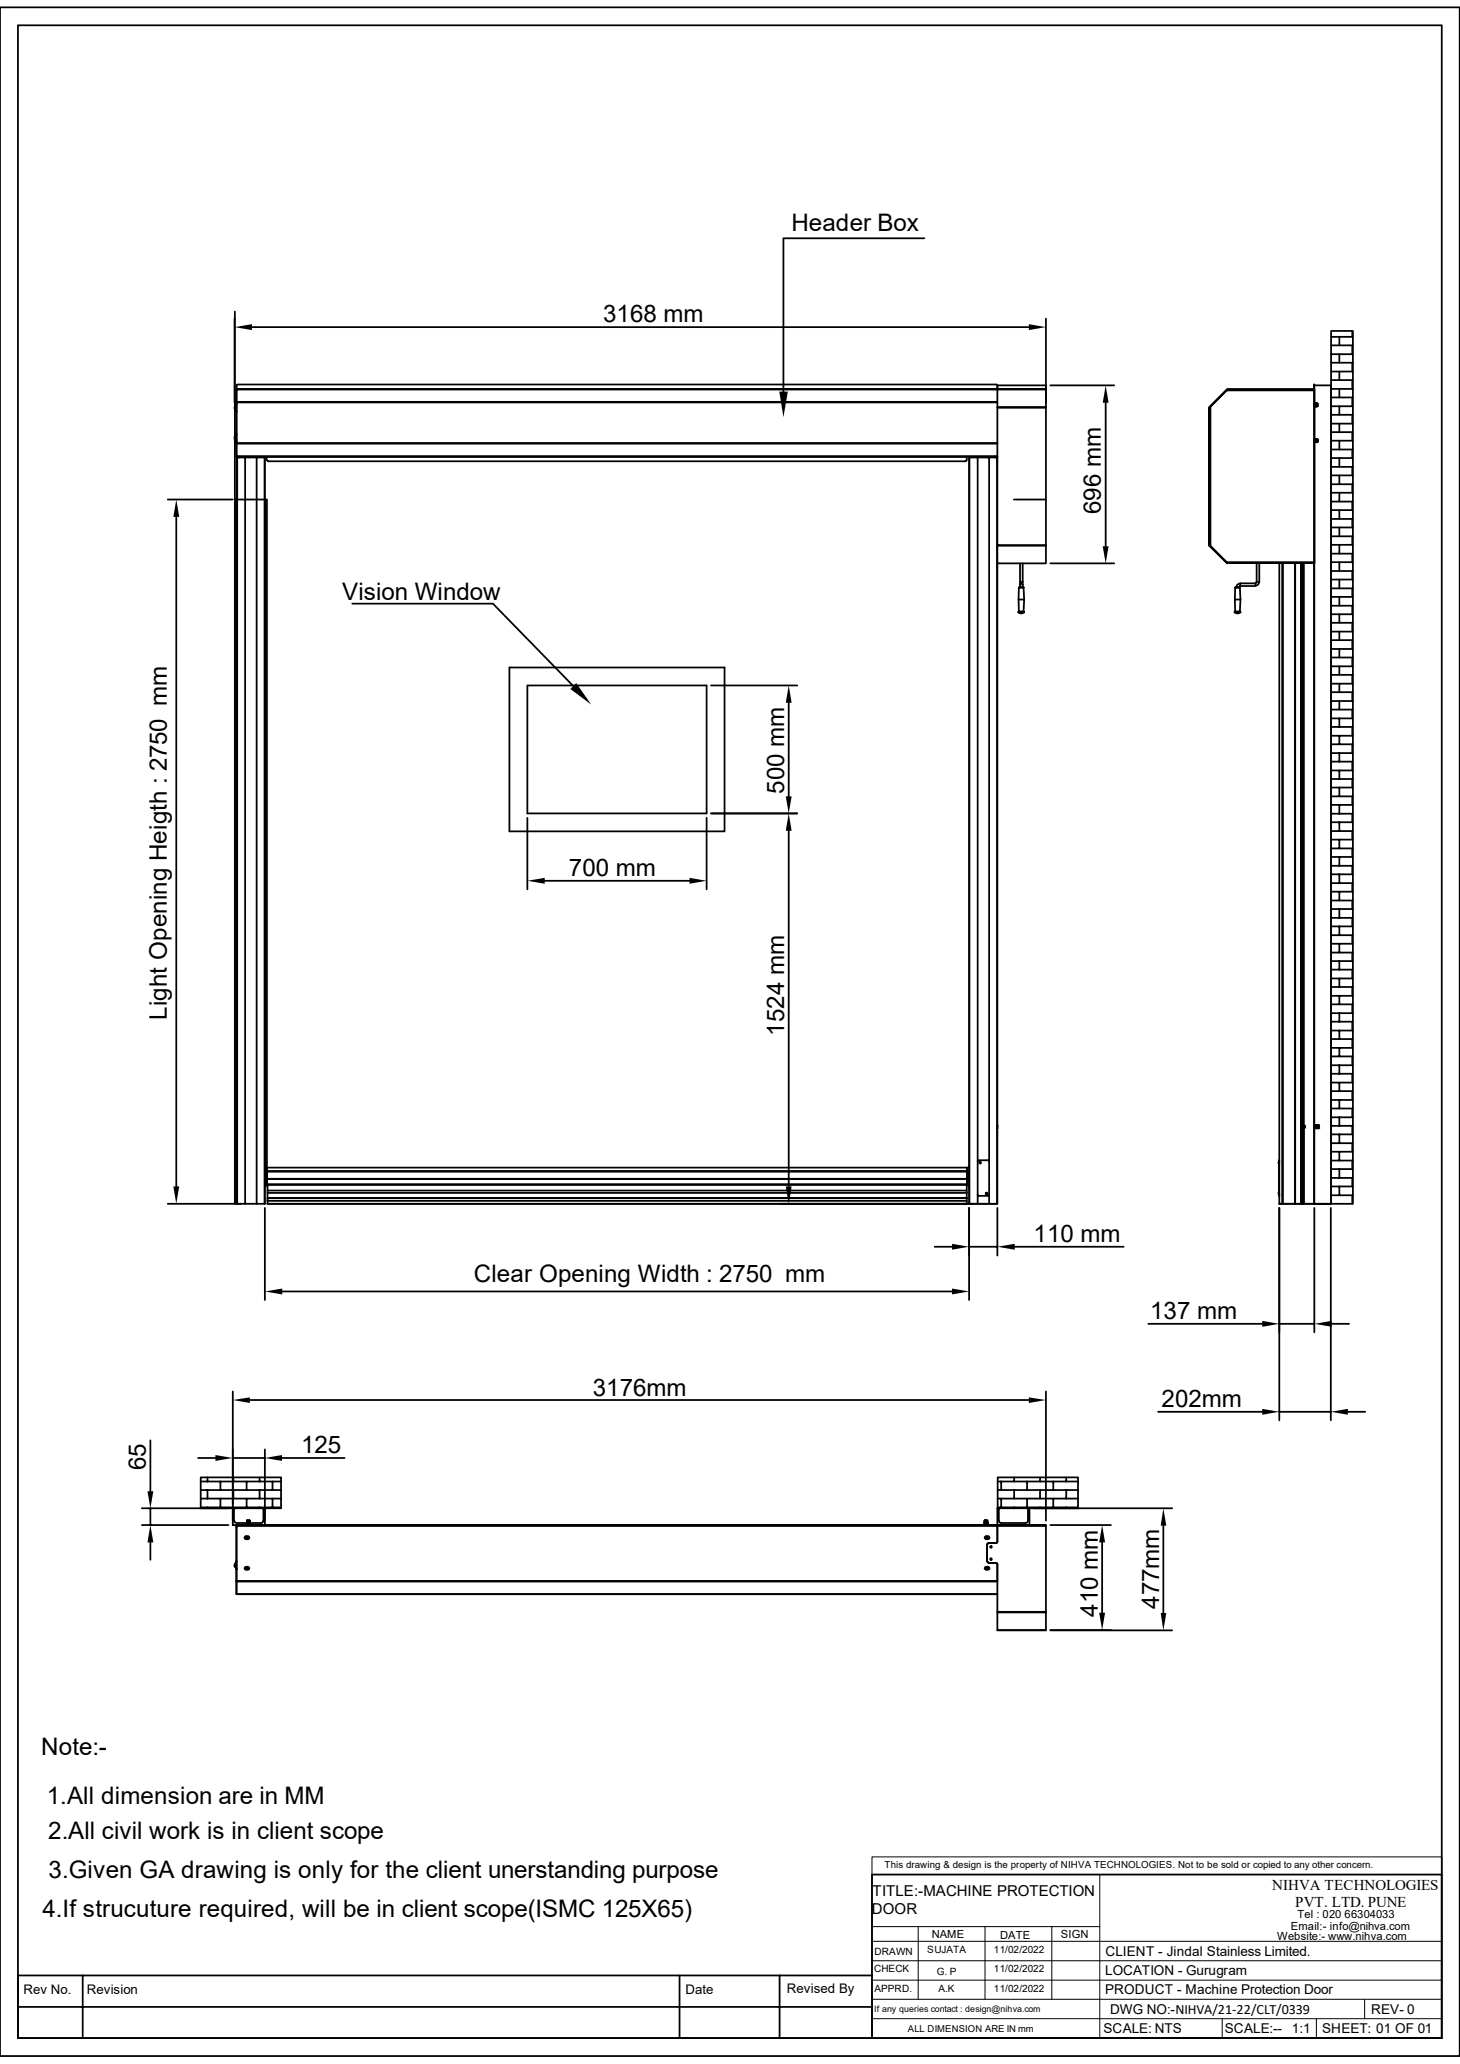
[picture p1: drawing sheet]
<svg xmlns="http://www.w3.org/2000/svg" width="210mm" height="297mm" viewBox="0 0 210 297" stroke-linecap="round" stroke-linejoin="round" font-family="sans-serif">
<g fill="none" stroke="#000" stroke-width=".25">
<path d="M0 1.1h210v294.8h-210zM2.6 3.6h204.8v289.7h-204.8zM33.7 58.5v.3M33.7 45.8v12.1M33.8 58.8l.2 .2M34 59.1h.1M34 58.2v1M34 58v5.7M34 59.2h.1M34 58.2h.1M34 58h.1M34 58.3l-.2 .1v.1"/>
<path d="M34 57.9v5.9h109.5M34 56h109.5M34 56.1v1.7M34 55.4v.6M34 57.9h109.5M34 58.1v1.2M34.1 55.4h.1M34.1 55.3h109.3M36.2 47.1h111.8M143.4 55.4h.1M143.5 58.6h7v.1h-7zM143.5 57.8h-109.5v.1"/>
<path d="M143.5 56h-109.5v2M143.5 56h-109.5v.1M143.5 58.7v19.7h7M143.5 56h7h-7v2.6M143.5 56h7M143.5 56v-.5h7v.5M143.5 55.4v.6M150.5 58.7v19.8h-7v-.1M150.5 45.8v12.8M151.1 55.5h9.2M159 58v20.6M174 58.6h.1"/>
<path d="M174 58.6l-.1 .1M174 58.6v.1M176.5 56l-2.5 2.6zM176.5 56h12.6v25h-12.6l-2.5-2.6v-19.8zM176.5 56.2v-.2l-2.5 2.6h.1v19.8h-.1l2.5 2.6v-.1h12.6v-24.7M176.5 56v.2M176.6 56h12.4M176.6 56v.1M189 56l.1 .2h-12.6M189 55.5l.1 .5zM189 55.5h.1M189 55.4v-.1l.1 .1"/>
<path d="M189.1 58.1v.4M189.1 56l-.1 117.2M189.1 56h-.1M189.1 58.4v.1M189.1 58.1h.2M189.1 58.1v.3M189.1 58.1h.4M189.1 58.4v.1h.3M189.1 58.1l.1 .3M189.1 58.1h.1M189.2 58.4l-.1 .1M189.2 58.4v-.3v.4"/>
<path d="M189.2 58.1h.1M189.2 58.1h-.1M189.2 58.5h.2M189.2 58.1l.1 .4M189.2 58.1v.4M189.3 58.1v.4M189.3 58.1h.1M189.3 58.1h-.1M189.3 58.1l.1 .4M189.4 58.5h.1M189.4 58.1v.4M189.4 58.1v.3"/>
<path d="M189.4 58.4v.1M189.4 58.1h.1M189.4 58.4l.1 .1M189.4 58.1l.1 .4zM189.5 58.4h.1M189.5 58.1v.3M189.5 58.1h-.1M189.5 58.1h.1M189.5 58.4v.1M24.1 71.9h9.4M25.4 74.4v96.3M33.7 62.8v.1"/>
<path d="M33.7 62.9v.3M33.8 63.2l.2 .1M33.9 62.9h.1M34 62.7l-.2 .1M34 62.5v1M34 62.7v.7M34 62.7h.1M34 63.7v2h109.5M34 65.6v.1h109.5M34 63.8v1.8M34 62.5h.1M34 63.8h109.5"/>
<path d="M34 62.4v1.1M34 65.7v.1M34.1 74.8v.4M34.1 65.8h1.2v107.4h-1.2zM34.1 65.8h-.1v107.4M34.4 65.7l-.2 .1M34.4 65.7v.1M35.3 65.8h1.6M35.7 65.7v.1M36.9 65.8h1.2v107.4h-1.2zM38.1 65.8v107.4M38.4 65.7h100.7"/>
<path d="M38.4 65.7v.5M38.4 66.2l.2 .2h100.3l.1-.2M139.1 65.7v.5M139.4 65.8v107.4M140.6 65.8h1.7v101.2M141.8 65.7v.1M142.3 65.8h1.2M143.1 65.7v.1M143.2 65.7l.1 .1M143.4 65.8v107.4h-1.1v-1.2M143.5 78.5v2.6h7v-2.6M173.9 78.5l2.7 2.5z"/>
<path d="M173.9 78.4l.1 .1M174.1 78.4h-.2v-19.7h.1v19.8M189.1 63.2v.1M189.1 63.2v.4M189.1 63.3v.3M189.1 63.6h.4M189.1 63.2h.2M189.1 63.2l.1 .4M189.2 63.2v.4M189.2 63.6h.1M189.2 63.6h.2M189.2 63.2l.1 .4"/>
<path d="M189.3 63.2v.4M189.3 63.6h-.1M189.3 63.6h.1M189.3 63.2v.1M189.3 63.3l.1 .3M189.4 63.2v.1M189.4 63.6h-.1M189.4 63.2v.4M189.4 63.3v.3M189.4 63.2l-.1 .1M189.4 63.6h.1M189.4 63.3h.1v.2"/>
<path d="M189.4 63.2l.1 .4M189.4 63.3l.1 .3M189.5 63.3v.2M189.5 63.3v.3M189.5 63.2v.1M189.5 63.2v.3M189.5 63.2v.4M189.5 63.2h-.4M73.3 96.1h30.9v23.5h-30.9zM75.9 98.6h25.7v18.5h-25.7zM102.3 98.6h12.4M143.5 81.1l-.1 92.1"/>
<path d="M146.5 88.1h.8M146.5 88.1h.1M146.5 86.3h.8M146.6 84.5h.6l.1 1.8M146.7 84.1v.4M146.7 81.1v3M146.7 84.1l.2-.2 .2 .2M146.7 84.5h.4M146.7 83.7h.4M147.1 81.1v3.4M147.3 84.5h-.7l-.1 1.8 .1 1.7h.7h-.8M147.3 88.1l-.3 .2h-.2l-.3-.2h.8"/>
<path d="M147.3 88.1h.1M147.3 86.3l-.1 1.7M151.1 81.1h9.2M176.5 80.9v.1h12.6v-.1M177.6 88.1h.8zM177.6 88.1h.8l-.5 .2zM177.6 86.3l.1 1.7h.7h-.8M177.6 86.3h.8M177.8 84.5h.6M177.8 84.5h.1M177.8 84.5h.4M178.4 84.5v1.8v1.7"/>
<path d="M178.4 84.5h-.7l-.1 1.8M178.4 84.5h.1M178.4 83.9l-.5 .3-.1 .3M178.4 84.3l-.2 .2M178.4 83.9v.4M178.4 83.9h2.2v.4h-2.2M180.8 83.7l-.2 .2M180.8 83.7h.3M180.8 81v2.7M181.1 83.7l-.2 .5-.3 .1M181.1 81v2.7M184 81v86.1v-.1"/>
<path d="M184.4 81v92.2M184.5 81v92.2M186.3 81v92.2h.9M187.2 81v92.2M187.3 81v92.2M187.5 81v80.9M187.5 81v80.9zM189 81v92.2M75.9 117.7v10.3M101.6 117.7v10.3M102.3 117.1h12.4M113.5 101.1v13.5"/>
<path d="M113.5 119.5v51.2M78.4 126.7h20.8M24.1 173.2h10.5M34.1 162v.3M35.3 173.2h1.6M38.1 167.9h.1M38.1 170.7h.1M38.1 173.8v13.3M38.2 168l.2 .1M38.4 170.5l-.2 .1M38.4 169.7h100.7zM38.4 169.6h100.7z"/>
<path d="M38.4 170.4h100.7zM38.4 168.5h100.7zM38.4 168.6h100.7v1M38.4 168.6h-.1v1.5h.1M38.4 168.1v2.4M38.4 168.6h.1M38.4 168.5v-.5h100.7v.6M38.5 170.5h100.6v.8h-100.6zM38.5 171.3v.4h100.6M38.5 171.7v.7h100.6M38.5 172.8h100.6M38.5 173.2h101.5"/>
<path d="M38.5 170.4h100.6M38.5 172.4h.1M134.5 179.4h2.4M139.1 172.4h-100.6v.4M139.1 171.3v1.9h-100.6v-.4M139.1 168.6h-100.7v1M139.1 168.6h.2v1.5h-.2zM139.1 169.7v.7M139.1 168.5h.1M139.1 170.1v.4l.2 .1M139.3 168h-.1l-.1 .6M139.3 167.9h.1"/>
<path d="M139.3 170.7h.1M139.4 173.8v13.3M139.4 179.4h4.1M140.6 167.1v-101.3h-1.2v107.4M140.6 171.9v1.3h-1.2M140.6 167.1l.2-.1h1.3l.2 .1-.1 4.9-1.4 .1-.2-.2M140.6 173.2h1.7M140.6 167.1v4.8M140.9 167.2h.2v.2l-.3-.1zM141 167.3h.1h-.1zM141 167.3v.1zM141 167.3h-.1z"/>
<path d="M141.9 171.7v.1zM141.9 171.6h.1v.3l-.2-.2zM143.5 173.8v6.9M143.5 162v.3M146 179.4h15.6M183.9 167.3v.1M183.9 171.7v.1M183.9 171.8h.1M183.9 167.4h.1M184 171.9v.2M184 171.6l-.1 .1M184 171.9h.1"/>
<path d="M184 171.6h.1M184 167.2l-.1 .1M184 167.1v4.8M184 167.5h.1M184 167.2h.1M184 173.8v17.9M184 167.1v6.1h.4M184.4 173.2h1.9v-92.2v92.2M187.2 173.2h.1M187.5 162.1h.1M187.5 162.2h.1M187.5 162.1v.1"/>
<path d="M187.5 162.4v10.8h-.2M187.5 173.2v-10.8v10.8h1.5M187.5 162.1l.1 .1M187.5 173.2h.1M187.6 162.1h.1M187.6 162.1v.1M189.1 162h.6M189.1 173.8v17.9M189.1 162h.1M189.1 162.1v.2M189.1 162v.3M189.1 162.3h.6"/>
<path d="M189.1 162.3h.1M189.1 162l.1 .3M189.2 162.3h.1M189.2 162h-.1M189.2 162v.3M189.2 162h.1M189.2 162.3h-.1M189.3 162h-.1M189.3 162.3h.1M189.3 162.3l-.1-.3v.3M189.3 162v.3M189.3 162h.1"/>
<path d="M189.3 162.3h-.1M189.3 162l.1 .3M189.4 162h.1M189.4 162v.3M189.4 162.3h.1M189.4 162l.1 .3M189.5 162v.3M189.5 162.3h.1M189.5 162h.1M189.5 162h.2M189.5 162l.1 .3M189.6 162v.3"/>
<path d="M189.6 162.3h.1M189.6 162l.1 .3M189.7 162v.3M189.7 162h.1M189.7 162.3h.1M189.7 162.3h-.1M189.8 162.3h-.1M40.6 185.8h96.3M165.2 190.5h16.4M184 190.5h5.1M191.6 190.5h2.5M34 219.8v7.7"/>
<path d="M34 219.6v7.9h109.5v-2.4M34 219.6v.2M34.1 219.5h109.3zM34.1 219.5h-.1h.1M35.5 219.2h.4M35.5 219.3h.1M35.5 219.4h.1M35.5 219.5h.1M35.5 219h.1M35.5 219.2h.1M35.5 219.4l.1 .1M35.5 219.3h.4v.2"/>
<path d="M35.5 219v.2M35.5 219.2v.2M35.5 218.9h.4M35.5 219h.4M35.5 218.8h.4zM35.5 219.5h.4M35.5 219.4h.4h-.4M35.5 219.3h.4l-.4 .1M35.5 219.3l.4-.1zM35.5 219.2h.4zM35.5 219.1h.4M35.5 219.4h.4"/>
<path d="M35.5 218.8h.1M35.5 219h.4l-.4 .1M35.5 218.9h.1M35.6 218.8h.3M35.6 218.9h.3M35.6 219.2h.3M35.6 219.3h.3M35.6 219h.3h-.2M35.6 219.2h-.1M35.6 219.2l-.1 .1M35.6 219.3h-.1M35.6 219h.1"/>
<path d="M35.6 218.8l-.1 .1M35.6 218.9h-.1M35.6 218.9l-.1 .1M35.6 219.3l-.1 .1M35.6 219.4l-.1 .1M35.8 219.5h.1M35.9 219.1h.1M35.9 219.2h.1M35.9 219.4h.1M35.9 219h.1M35.9 219v.1M35.9 219.4v.1"/>
<path d="M35.9 219l-.4 .1M35.9 219.1h-.4M35.9 219.4l-.3 .1M35.9 218.9h.1M35.9 218.9v.1M35.9 219.1v.1M35.9 218.9l-.4 .1M35.9 218.9h-.4M35.9 218.8l-.4 .1M35.9 219.2h-.4M35.9 219.1l-.4 .1M35.9 219h-.3"/>
<path d="M35.9 219.5h.1M35.9 218.9h-.3M35.9 218.8v.1M35.9 219.2h-.3M35.9 219.4h-.3M35.9 219.3h-.3M141.6 219h.1zM141.6 219.2v.1M141.6 219.3v.2M141.6 219v.2M141.6 218.8v.1M141.6 218.9v.1"/>
<path d="M141.6 219v.1M141.6 219.3h.4M141.6 219.2h.4M141.6 219.1h.4M141.6 219.4h.4M141.6 218.9h.4M141.6 219h.4v.1M141.6 218.8h.4M141.6 219h.1M141.6 219h.4M141.6 218.8h.1M141.6 219.1h.1"/>
<path d="M141.6 219.2h.1M141.6 219.3h.1M141.6 218.9h.1M141.6 219.1v.1M141.7 219.4h-.1M141.7 219.5h-.1M141.7 219h.3M141.7 219h-.1M141.9 219h.1M142 218.8h.1M142 218.8v.1M142 219.1h.1"/>
<path d="M142 218.9h.1M142 219.1v.1M142 219.2v.2M142 218.9v.1M142 219.4v.1M142 219.4l-.4 .1M142 219.4h-.4M142 219.3l-.4 .1M142 219l-.4 .1M142 219.2h-.4M142 219.2l-.4 .1M142 219.3h-.4"/>
<path d="M142 219.1h-.4M142 219.1l-.4 .1M142 218.9l-.4 .1M142 218.9h-.4M142 218.8l-.4 .1M142 219.2h.1M142 219.4h.1M142 219.5h-.1M142 219h.1M142 219.3h.1M143.4 219.5h.1M143.5 219.5h-.1"/>
<path d="M143.5 219.5h7h-7v.1h-109.5v-.1M150.5 219.5v.1h-7l-.1 2.4h-1.2l-.2 .2M150.5 219.6v12.3h-7v-6.8M151.1 219.5h8.7M33.7 225.1v.3M33.8 225.4l.2 .2M34 224.9l-.2 .2M34 224.7v1.1M34 227.5v1.9h109.5h-109.5M34 227.6v1.7M34 229.3v.1M34 225.8h.1"/>
<path d="M34 224.9v.7M34 225.6h.1M34 227.5v.1h109.5M35.3 221.1l-.1 .1v.2h.1M35.3 221.1h.1M35.3 225.5l-.1 .1v.2h.1M35.4 225.5l.1-.1 .1 .1M35.4 225.8l.1 .1 .1-.1M35.4 221.4l.1 .1 .1-.1M35.4 221.1l.1-.1 .1 .1M35.4 225.6h.2v.2zM35.4 221.2h.2v.2z"/>
<path d="M35.4 225.6v.1M35.7 225.5l.2 .1v.2h-.2M35.7 221.1h.1M35.7 221.1l.2 .1v.2h-.2M141.8 221.1l-.2 .1v.2h.2M141.8 221.1h.1M141.8 225.5l-.2 .1v.2h.2M141.9 221.4l.1 .1 .1-.1M141.9 221.1l.1-.1 .1 .1M141.9 225.5l.1-.1 .1 .1M141.9 225.8l.1 .1 .1-.1M141.9 221.2h.1v.2z"/>
<path d="M141.9 225.6h.1v.2zM142 222.2v2.5M142 224.7l.2 .2M142.1 225.6v.2M142.2 225.5l.1 .1v.2h-.1M142.2 221.1h.1M142.2 221.1l.1 .1v.2h-.1M142.2 224.9h1.1l.2 .2M142.2 222.1l-.2 .1M142.5 224.2h.1v.3l-.2-.1zM142.5 222.5h.1v.2l-.2-.1zM143.5 231.9v.1h7v-.1"/>
<path d="M143.5 232v2.6h7v-2.6M143.5 234.6h7M151.1 234.6h8.7M158.5 222v10.1M131.6 293.3h75.8"/>
<circle cx="187.5" cy="162.1" r=".22"/>
<circle cx="187.5" cy="162.1" r=".17"/>
</g>
<path d="M34.1 71.9h.1M125.4 267.2h82v2.5h-82zM125.4 279.4h82M158.2 269.7h49.2M125.4 287.7h82M125.4 284.9h82M125.4 282.2h82" fill="none" stroke="#000" stroke-width=".14"/>
<g fill="#000">
<path d="M33.7 47.1l2.5-.4v.8zM148 46.7l2.5 .4-2.5 .4zM159 55.5l.5 2.5h-.9zM25.4 71.9l.4 2.5h-.9zM158.6 78.6h.9l-.5 2.5zM113 114.6h.9l-.4 2.5zM113.5 98.6l.4 2.5h-.9zM113.5 117.1l.4 2.4h-.9zM75.9 126.7l2.5-.4v.9zM99.2 126.3l2.4 .4-2.4 .5zM24.9 170.7h.9l-.4 2.5zM113 170.7h.9l-.4 2.5z"/>
<path d="M136.9 179l2.5 .4-2.5 .4zM143.5 179.4l2.5-.4v.8zM38.1 185.8l2.5-.4v.9zM136.9 185.4l2.5 .4-2.5 .5zM181.6 190.1l2.4 .4-2.4 .4zM189.1 190.5l2.5-.4v.8zM158.1 232.1h.9l-.5 2.5zM158.5 219.5l.5 2.5h-.9z"/>
</g>
<path d="M158.6 270.4h23.9v6.5h-23.9z" fill="#fff"/>
<path d="M125.4 269.7v23.6M125.4 277.2h32.8M126.8 269.7h31.4v23.6M132.1 277.2v10.5M141.7 277.2v10.5M151.3 277.2v10.5M125.4 290.5h82M175.8 290.5v2.8M189.4 290.5v2.8M196.3 287.7v2.8" fill="none" stroke="#000" stroke-width=".14"/>
<g fill="none" stroke="#000" stroke-width=".25">
<path d="M133 34.3h-20.3v22M33.8 44.8v27.1M189.1 55.5h2.4v117.7h-7.5M191.5 47.6h3.1v125.6h-3.1zM191.5 48.5h3.1M191.5 49.7h3.1M191.5 51h3.1M191.5 52.2h3.1M191.5 53.5h3.1M191.5 54.7h3.1M191.5 56h3.1M191.5 57.2h3.1"/>
<path d="M191.5 58.5h3.1M191.5 59.7h3.1M192.7 48.5v1.2M192.7 51v1.2M192.7 53.5v1.2M192.7 56v1.2M192.7 58.5v1.2M194.5 47.6v.9M194.5 49.7v1.3M194.5 52.2v1.3M194.5 54.7v1.3M194.5 57.2v1.3"/>
<path d="M194.5 59.7v1.3M34 71.9v101.3M38.2 71.9v98.8M145.8 71.9h4.7M191.5 61h3.1M191.5 62.2h3.1M191.5 63.4h3.1M191.5 64.7h3.1M191.5 65.9h3.1M191.5 67.2h3.1M191.5 68.4h3.1M191.5 69.7h3.1"/>
<path d="M191.5 70.9h3.1M191.5 72.2h3.1M191.5 73.4h3.1M191.5 74.7h3.1M191.5 75.9h3.1M191.5 77.2h3.1M191.5 78.4h3.1M191.5 79.7h3.1M192.7 61v1.2M192.7 63.4v1.3M192.7 65.9v1.3M192.7 68.4v1.3"/>
<path d="M192.7 70.9v1.3M192.7 73.4v1.3M192.7 75.9v1.3M192.7 78.4v1.3M194.5 62.2v1.2M194.5 64.7v1.2M194.5 67.2v1.2M194.5 69.7v1.2M194.5 72.2v1.2M194.5 74.7v1.2M194.5 77.2v1.2M194.5 79.7v1.2"/>
<path d="M50.7 86.9h20.2l11.6 11.8M191.5 80.9h3.1M191.5 82.2h3.1M191.5 83.4h3.1M191.5 84.7h3.1M191.5 85.9h3.1M191.5 87.2h3.1M191.5 88.4h3.1M191.5 89.6h3.1M191.5 90.9h3.1M191.5 92.1h3.1M191.5 93.4h3.1"/>
<path d="M191.5 94.6h3.1M191.5 95.9h3.1M191.5 97.1h3.1M191.5 98.4h3.1M191.5 99.6h3.1M192.7 80.9v1.3M192.7 83.4v1.3M192.7 85.9v1.3M192.7 88.4v1.2M192.7 90.9v1.2M192.7 93.4v1.2M192.7 95.9v1.2"/>
<path d="M192.7 98.4v1.2M194.5 82.2v1.2M194.5 84.7v1.2M194.5 87.2v1.2M194.5 89.6v1.3M194.5 92.1v1.3M194.5 94.6v1.3M194.5 97.1v1.3M194.5 99.6v1.3M191.5 100.9h3.1M191.5 102.1h3.1M191.5 103.4h3.1"/>
<path d="M191.5 104.6h3.1M191.5 105.9h3.1M191.5 107.1h3.1M191.5 108.4h3.1M191.5 109.6h3.1M191.5 110.9h3.1M191.5 112.1h3.1M191.5 113.3h3.1M191.5 114.6h3.1M191.5 115.8h3.1M191.5 117.1h3.1M191.5 118.3h3.1"/>
<path d="M191.5 119.6h3.1M192.7 100.9v1.2M192.7 103.4v1.2M192.7 105.9v1.2M192.7 108.4v1.2M192.7 110.9v1.2M192.7 113.3v1.3M192.7 115.8v1.3M192.7 118.3v1.3M194.5 102.1v1.3M194.5 104.6v1.3M194.5 107.1v1.3"/>
<path d="M194.5 109.6v1.3M194.5 112.1v1.2M194.5 114.6v1.2M194.5 117.1v1.2M194.5 119.6v1.2M191.5 120.8h3.1M191.5 122.1h3.1M191.5 123.3h3.1M191.5 124.6h3.1M191.5 125.8h3.1M191.5 127.1h3.1M191.5 128.3h3.1"/>
<path d="M191.5 129.6h3.1M191.5 130.8h3.1M191.5 132.1h3.1M191.5 133.3h3.1M191.5 134.6h3.1M191.5 135.8h3.1M191.5 137.1h3.1M191.5 138.3h3.1M191.5 139.5h3.1M192.7 120.8v1.3M192.7 123.3v1.3M192.7 125.8v1.3"/>
<path d="M192.7 128.3v1.3M192.7 130.8v1.3M192.7 133.3v1.3M192.7 135.8v1.3M192.7 138.3v1.2M194.5 122.1v1.2M194.5 124.6v1.2M194.5 127.1v1.2M194.5 129.6v1.2M194.5 132.1v1.2M194.5 134.6v1.2M194.5 137.1v1.2"/>
<path d="M194.5 139.5v1.3M191.5 140.8h3.1M191.5 142h3.1M191.5 143.3h3.1M191.5 144.5h3.1M191.5 145.8h3.1M191.5 147h3.1M191.5 148.3h3.1M191.5 149.5h3.1M191.5 150.8h3.1M191.5 152h3.1M191.5 153.3h3.1"/>
<path d="M191.5 154.5h3.1M191.5 155.8h3.1M191.5 157h3.1M191.5 158.3h3.1M191.5 159.5h3.1M192.7 140.8v1.2M192.7 143.3v1.2M192.7 145.8v1.2M192.7 148.3v1.2M192.7 150.8v1.2M192.7 153.3v1.2M192.7 155.8v1.2"/>
<path d="M192.7 158.3v1.2M194.5 142v1.3M194.5 144.5v1.3M194.5 147v1.3M194.5 149.5v1.3M194.5 152v1.3M194.5 154.5v1.3M194.5 157v1.3M194.5 159.5v1.3M38.4 170.5v-98.6h-4.6v101.3M139.4 173.2h4.1M184 173.8v30.6"/>
<path d="M191.4 173.8v30.6M191.5 160.8h3.1M191.5 162h3.1M191.5 163.2h3.1M191.5 164.5h3.1M191.5 165.7h3.1M191.5 167h3.1M191.5 168.2h3.1M191.5 169.5h3.1M191.5 170.7h3.1M191.5 172h3.1M192.7 160.8v1.2"/>
<path d="M192.7 163.2v1.3M192.7 165.7v1.3M192.7 168.2v1.3M192.7 170.7v1.3M194.5 162v1.2M194.5 164.5v1.2M194.5 167v1.2M194.5 169.5v1.2M194.5 172v1.2M20.4 219.5h12.5M20.4 217h12.5M21.6 207.3v7.3"/>
<path d="M21.6 217v2.5M28.5 209.8h2.5M28.9 212.6h11.5v4.4h-11.5zM28.9 213.2h11.5M28.9 214.4h11.5M28.9 215.6h11.5M28.9 216.9h11.5M29.8 212.6v.6M29.8 214.4v1.2M29.8 216.9v.1M31.7 213.2v1.2M31.7 215.6v1.3"/>
<path d="M33.5 209.8h4.6M33.5 200.2v19.3h4.6v-10.9M33.6 217.1l.1 .1v1.6M33.6 216.9l-.1 .1M33.6 212.6v.6M33.6 214.4v1.2M35.5 213.2v1.2M35.5 215.6v1.3M35.9 201.5h112.1M37.3 212.6v.6M37.3 214.4v1.2M37.3 216.9v.1"/>
<path d="M38 217.1l-.1 .1v1.6l-.1 .3-.3 .1h-3.5l-.2-.1-.1-.3M38 217h.1M39.2 213.2v1.2M39.2 215.6v1.3M40.6 209.8h9M143.5 212.6h11.6v4.4h-11.6zM143.5 213.2h11.6M143.5 214.4h11.6M143.5 215.6h11.6M143.5 216.9h11.6M143.6 217.1l.1 .1v1.6l.1 .3 .2 .1h3.5l.3-.1 .1-.3v-1.6l.1-.1M143.6 217h-.1v2.5h4.6v-2.5h-.1"/>
<path d="M144 213.2v1.2M144 215.6v1.3M145.9 212.6v.6M145.9 214.4v1.2M145.9 216.9v.1M147.7 213.2v1.2M147.7 215.6v1.3M148.7 217h19.9M149.6 212.6v.6M149.6 214.4v1.2M149.6 216.9v.1M150.5 200.2v18.6"/>
<path d="M151.5 213.2v1.2M151.5 215.6v1.3M153.4 212.6v.6M153.4 214.4v1.2M153.4 216.9v.1M166.6 203.2h15M167.3 219.5v12.6M184 203.2h7.4M193.9 203.2h2.5M21.6 222v2.5M151.1 234.6h17.5M125.4 269.7h82v23.6h-82z"/>
<path d="M2.6 288.8h122.8M11.9 284.3v9M97.7 284.3v9M112.1 284.3v9M125.4 284.3h-122.8v9h122.8"/>
</g>
<path d="M112.1 56.3h1.2l-.6 3.7zM82.9 98.3l2.1 3.1-3-2.3zM21.2 214.6h.9l-.5 2.4zM31 209.4l2.5 .4-2.5 .4zM33.5 201.5l2.4-.4v.8zM38.1 209.8l2.5-.4v.8zM148 201.1l2.5 .4-2.5 .4zM167.3 217l.5 2.5h-.8zM181.6 202.7l2.4 .5-2.4 .4zM191.4 203.2l2.5-.5v.9zM21.6 219.5l.5 2.5h-.9zM167 232.1h.8l-.5 2.5z" fill="#000"/>
<g font-size="3.5">
<text x="113.8" y="33.3">Header Box</text>
<text x="86.7" y="46.4">3168 mm</text>
<text x="158.4" y="74" transform="rotate(-90 158.4 74)">696 mm</text>
<text x="49.2" y="86.3">Vision Window</text>
<text x="112.8" y="114.3" transform="rotate(-90 112.8 114.3)">500 mm</text>
<text x="81.8" y="126.1">700 mm</text>
<text x="24" y="146.7" transform="rotate(-90 24 146.7)">Light Opening Heigth : 2750 mm</text>
<text x="112.8" y="149" transform="rotate(-90 112.8 149)">1524 mm</text>
<text x="148.7" y="178.8">110 mm</text>
<text x="68.2" y="184.5">Clear Opening Width : 2750 mm</text>
<text x="165.4" y="189.8">137 mm</text>
<text x="85.3" y="200.8">3176mm</text>
<text x="167.1" y="202.5">202mm</text>
<text x="43.3" y="209.1">125</text>
<text x="21" y="211.6" transform="rotate(-90 21 211.6)">65</text>
<text x="157.9" y="232.7" transform="rotate(-90 157.9 232.7)">410 mm</text>
<text x="166.8" y="231.5" transform="rotate(-90 166.8 231.5)">477mm</text>
<text x="5.9" y="252.5">Note:-</text>
<text x="6.7" y="259.6">1.All dimension are in MM</text>
<text x="6.9" y="264.7">2.All civil work is in client scope</text>
<text x="6.1" y="275.8">4.If strucuture required, will be in client scope(ISMC 125X65)</text>
<text x="7" y="270.2">3.Given GA drawing is only for the client unerstanding purpose</text>
</g>
<g font-size="2.2">
<text x="125.4" y="275.5">DOOR</text>
<text x="125.5" y="272.8">TITLE:-MACHINE PROTECTION</text>
<text x="183" y="272">NIHVA TECHNOLOGIES</text>
<text x="186.3" y="274.4">PVT. LTD. PUNE</text>
</g>
<g font-size="1.9">
<text x="159" y="281.4">CLIENT - Jindal Stainless Limited.</text>
<text x="3.4" y="287">Rev No.</text>
<text x="12.5" y="287">Revision</text>
<text x="98.6" y="287">Date</text>
<text x="113.2" y="286.8">Revised By</text>
<text x="159" y="287">PRODUCT - Machine Protection Door</text>
<text x="159" y="284.2">LOCATION - Gurugram</text>
<text x="158.7" y="292.6">SCALE: NTS</text>
<text x="159.7" y="289.8">DWG NO:-NIHVA/21-22/CLT/0339</text>
<text x="176.2" y="292.6">SCALE:--</text>
<text x="185.8" y="292.6">1:1</text>
<text x="190.2" y="292.6">SHEET: 01 OF 01</text>
<text x="197.2" y="289.8">REV- 0</text>
</g>
<g font-size="1.6">
<text x="134" y="278.9">NAME</text>
<text x="143.8" y="279">DATE</text>
<text x="152.6" y="278.8">SIGN</text>
<text x="183.7" y="279.1">Website:- www.nihva.com</text>
<text x="185.7" y="277.7">Email:- info@nihva.com</text>
<text x="186.6" y="276.1">Tel : 020 66304033</text>
</g>
<g font-size="1.4">
<text x="127.3" y="268.8">This drawing &amp; design is the property of NIHVA TECHNOLOGIES. Not to be sold or copied to any other concern.</text>
<text x="125.8" y="281.3">DRAWN</text>
<text x="133.4" y="281">SUJATA</text>
<text x="143" y="281">11/02/2022</text>
<text x="125.7" y="283.8">CHECK</text>
<text x="125.8" y="286.6">APPRD.</text>
<text x="134.7" y="284.1">G. P</text>
<text x="135" y="286.6">A.K</text>
<text x="143" y="283.8">11/02/2022</text>
<text x="143" y="286.6">11/02/2022</text>
<text x="130.6" y="292.4">ALL DIMENSION ARE IN mm</text>
</g>
<text font-size="1.3" x="125.7" y="289.5">If any queries contact : design@nihva.com</text>
</svg>
